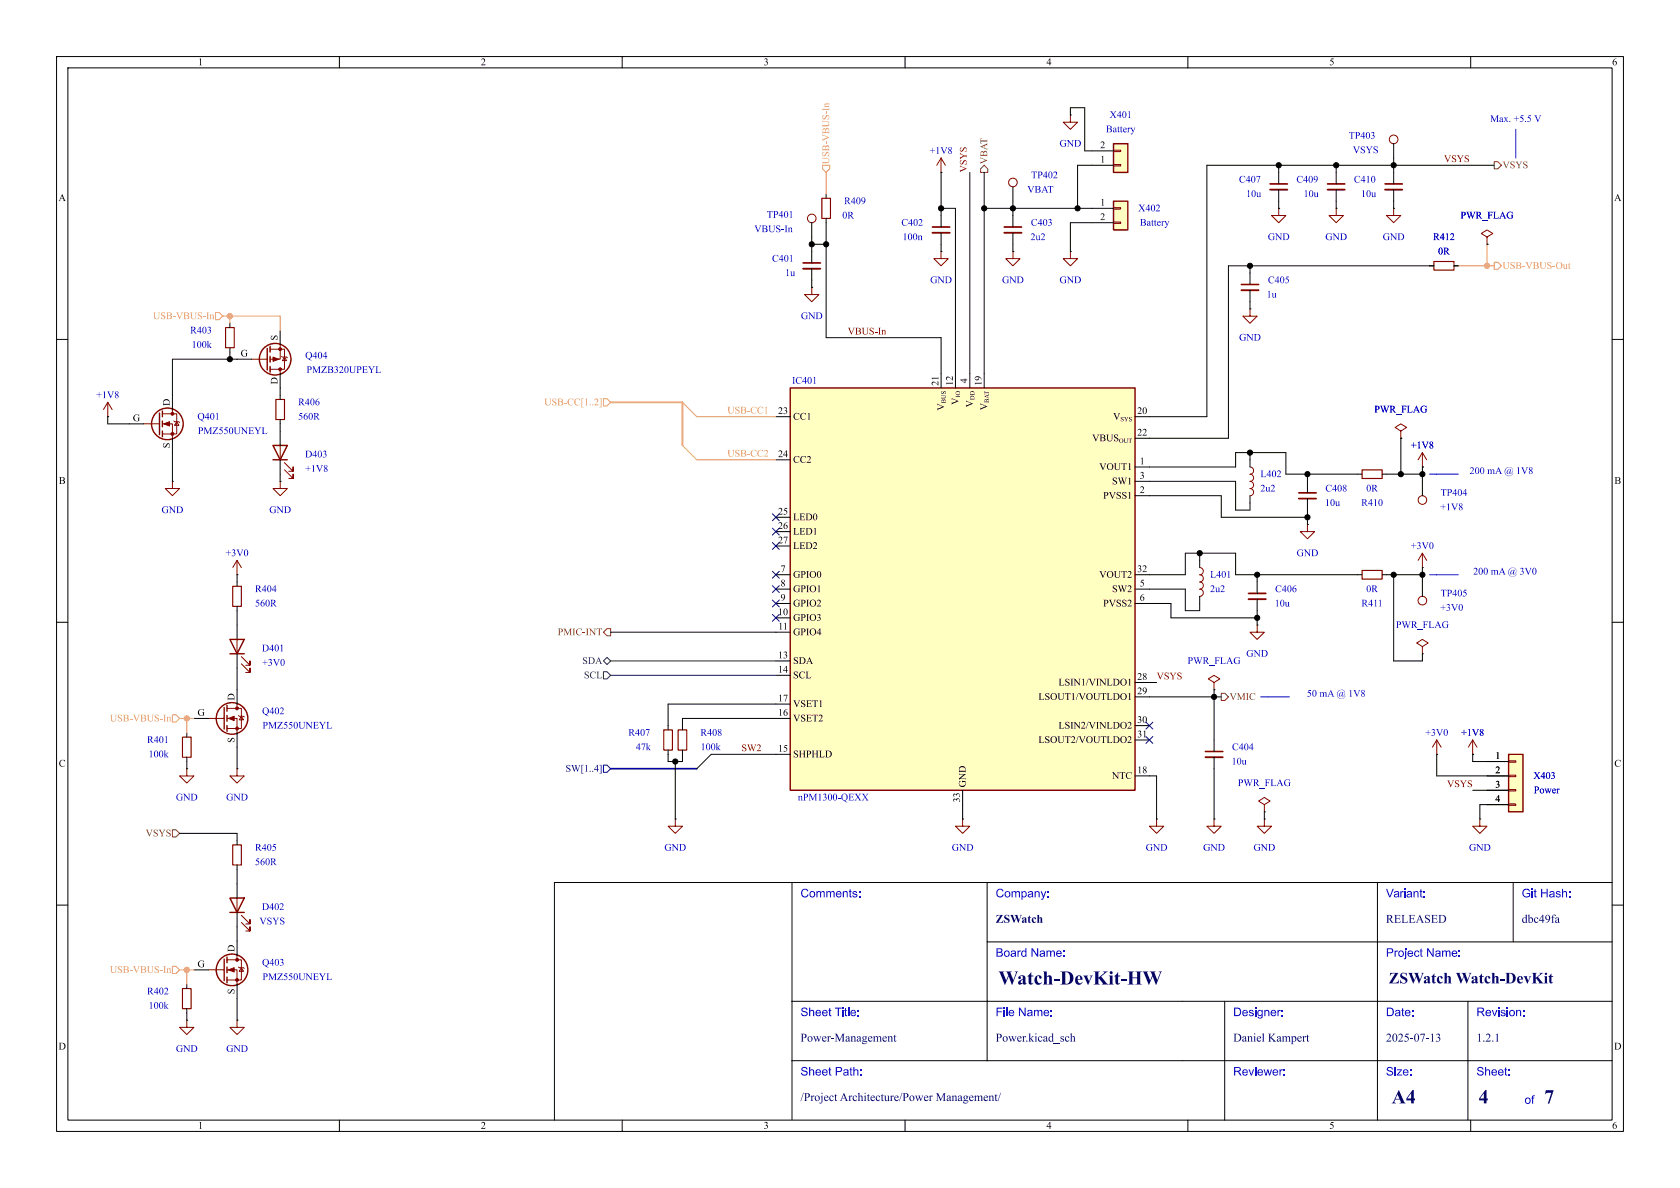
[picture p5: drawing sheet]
<svg xmlns="http://www.w3.org/2000/svg" width="297mm" height="210mm" viewBox="0 0 297 210" stroke-linecap="round" stroke-linejoin="round" font-family="sans-serif">
<g fill="none" stroke="#000" stroke-width=".18">
<path d="M10 10h277v190h-277zM12 12h273v186h-273zM60 10v2M110 10v2M160 10v2M210 10v2M260 10v2M143.5 39.4v2.5M166.4 38.1v2M226.1 36.8h.1M226.1 30.5v2M226.1 33.5v2.1"/>
<path d="M143.5 50.8h.1M166.4 44.5h.1M166.4 41.1v2.1M10 60h2M285 60h2M10 110h2M41.9 101.6h.1M41.9 102.9v.7M41.9 107.2v.8M41.9 110.5v2.5M41.9 115.6v2.5M222.2 102.9v2"/>
<path d="M222.2 105.9v2.1M251.5 102.9v2.5M285 110h2M140 156v42M174.5 156v31.5M243.5 156v42M267.5 156v10.5M285 156h-187v42M10 160h2M140 177h145M174.5 166.5h110.5M216.5 177v21"/>
<path d="M259.5 177v21M285 160h2M60 198v2M110 198v2M140 187.5h145M160 198v2M210 198v2M260 198v2"/>
</g>
<g fill="none" stroke="#840000" stroke-width=".18">
<path d="M226.1 36.8v1.3h1.2l-1.2 1.3-1.3-1.3h1.3M143.5 50.8v1.3h1.3l-1.3 1.2-1.3-1.2h1.3M166.4 44.5v1.2h1.2l-1.2 1.3-1.3-1.3h1.3M41.9 99.1l-.8 1.2M41.9 99.1l.8 1.2M41.9 99.1v2.5M41.9 113v2.6M42.7 117.3l1.5 1.6v-.8v.8h-.8M42.7 116.1l1.5 1.5v-.8v.8h-.8"/>
<circle cx="143.5" cy="38.6" r=".76"/>
<circle cx="251.5" cy="106.2" r=".76"/>
</g>
<path d="M224.5 32.5h3.1M164.8 40.1h3.1M220.7 104.9h3.1" fill="none" stroke="#840000" stroke-width=".3"/>
<path d="M224.5 33.5h3.1M164.8 41.1h3.1M220.7 105.9h3.1" fill="none" stroke="#840000" stroke-width=".33"/>
<path d="M40.6 113h2.6l-1.3 2.6zM40.6 115.6h2.6" fill="none" stroke="#840000" stroke-width=".25"/>
<path d="M41.1 103.6h1.6v3.6h-1.6z" fill="none" stroke="#840000" stroke-width=".2"/>
<path d="M266.7 133.4h2.5v10.1h-2.5z" fill="#ffffc2"/>
<g fill="none" stroke="#840000" stroke-width=".25">
<path d="M28.2 73v3.8M28.7 72.6v1.1M28.7 74.4v1M28.7 76.2v1M47.2 61.6v3.8M47.8 61.2v1M47.8 63v1M47.8 64.8v1M48.3 78.7h2.5l-1.3 2.6zM48.3 81.3h2.5M39.6 125.1v3.8M40.1 124.7v1"/>
<path d="M40.1 126.5v1M40.1 128.3v1M266.7 133.4h2.5v10.1h-2.5z"/>
<circle cx="29.6" cy="74.9" r="2.79"/>
<circle cx="48.6" cy="63.5" r="2.79"/>
<circle cx="41" cy="127" r="2.79"/>
</g>
<g fill="none" stroke="#840000" stroke-width=".18">
<path d="M189.2 20.3v1.3h1.3l-1.3 1.3-1.2-1.3h1.2M236.2 36.8v1.3h1.3l-1.3 1.3-1.3-1.3h1.3M246.4 36.8v1.3h1.2l-1.2 1.3-1.3-1.3h1.3M179.1 44.5v1.2h1.2l-1.2 1.3-1.3-1.3h1.3M221 54.6v1.3h1.2l-1.2 1.3-1.3-1.3h1.3M262.9 41.9l1-.6-1-.7-1 .7 1 .6v1.3M19 71.1l-.7 1.3M19 71.1l.8 1.3M19 71.1v2.6M25.4 74.9h2.8M28.7 73.2h2.5v3.5h-2.5M28.7 74.9h1.8v2.6"/>
<path d="M30.5 72.4v.8M30.7 74.4l.2 .1h.7l.1 .2M31.2 74.5l.4 .7h-.7zM44.4 63.5h2.8M47.8 61.7h2.5v3.6h-2.5M49.5 61v2.5h-1.7M49.5 65.3v.7M49.5 78.7v2.6M49.8 63l.1 .1h.8l.1 .1M50.3 63.1l.4 .7h-.8zM247.6 76.2l1.1-.6-1.1-.7-1 .7 1 .6v1.3M30.5 85.1v1.3h1.2l-1.2 1.2-1.3-1.2h1.3"/>
<path d="M49.5 85.1v1.3h1.3l-1.3 1.2-1.2-1.2h1.2M50.3 83.1l1.5 1.5v-.8v.8h-.7M50.3 81.8l1.5 1.5v-.7v.7h-.7M231.1 92.7v1.3h1.3l-1.3 1.3-1.2-1.3h1.2M251.5 97.8l-.8 1.3M251.5 97.8l.7 1.3M251.5 97.8v2.5M222.2 110.5v1.3h1.3l-1.3 1.2-1.2-1.2h1.2M251.5 114.3l1-.6-1-.7-1.1 .7 1.1 .6v1.3M33 135.9v1.3h1.3l-1.3 1.2-1.3-1.2h1.3M36.8 127h2.8M40.1 125.2h2.6v3.6h-2.6"/>
<path d="M40.1 127h1.8v2.5M41.9 135.9v1.3h1.3l-1.3 1.2-1.3-1.2h1.3M41.9 124.5v.7M42.2 126.5l.1 .1h.8l.1 .1M42.7 126.6l.4 .7h-.8zM214.6 120.7l1-.7-1-.6-1 .6 1 .7v1.2M266.7 134.5h1.3v.2h-1.3zM266.7 137h1.3v.3h-1.3zM266.7 139.6h1.3v.2h-1.3zM214.6 144.8v1.3h1.3l-1.3 1.2-1.2-1.2h1.2M223.5 142.2l1-.6-1-.6-1 .6 1 .6v1.3M223.5 144.8v1.3h1.3l-1.3 1.2-1.3-1.2h1.3"/>
<path d="M261.6 144.8v1.3h1.3l-1.3 1.2-1.3-1.2h1.3M266.7 142.1h1.3v.3h-1.3zM41.9 180.3v1.3h1.3l-1.3 1.3-1.3-1.3h1.3"/>
<circle cx="179.1" cy="32.3" r=".76"/>
<circle cx="246.4" cy="24.6" r=".76"/>
<circle cx="251.5" cy="88.4" r=".76"/>
</g>
<g fill="none" stroke="#000" stroke-width=".18">
<path d="M179.1 33v2.6M189.2 20.3h.1M236.2 36.8h.1M236.2 30.5v2M236.2 33.5v2.1M246.4 36.8h.1M246.4 25.4v2.5M246.4 30.5v2M246.4 33.5v2.1M40.6 57.2v.7M49.5 58.4v2.6M143.5 44.5v2"/>
<path d="M143.5 47.5v2M179.1 44.5h.1M221 54.6h.1M252.7 47h.8M257 47h.8M262.9 43.2h.1M19 73.7h.1M22.9 74.9h2.5M30.5 69.9v2.5M30.5 77.5v2.5M40.6 61.5v.7M41.9 63.5h2.5"/>
<path d="M49.5 66v2.6M49.5 69.9v.7M49.5 74.2v.7M49.5 76.2v2.5M247.6 77.5h.1M30.5 85.1h.1M49.5 85.1h.1M49.5 81.3v2.5M231.1 92.7h.1M231.1 85.1v2M231.1 88.1v2.1M240 83.8h.8"/>
<path d="M244.3 83.8h.8M251.5 85.1v2.5M222.2 110.5h.1M240 101.6h.8M244.3 101.6h.8M251.5 115.6h.1M251.5 100.3h.1M33 135.9h.1M33 129.5v.8M33 133.9v.7M34.3 127h2.5M41.9 135.9h.1"/>
<path d="M41.9 121.9v2.6M41.9 129.5v2.6M214.6 121.9h.1M214.6 130.8v2M214.6 133.9v2M262.9 134.6h3.8M262.9 137.2h3.8M262.9 139.7h3.8M214.6 144.8h.1M223.5 143.5h.1M223.5 144.8h.1M261.6 144.8h.1"/>
<path d="M262.9 142.2h3.8M33 174v.8M33 178.3v.8M41.9 180.3h.1"/>
</g>
<path d="M234.7 32.5h3M244.9 32.5h3M142 46.5h3M229.6 87.1h3.1M213.1 132.8h3.1" fill="none" stroke="#840000" stroke-width=".3"/>
<path d="M234.7 33.5h3M244.9 33.5h3M142 47.5h3M229.6 88.1h3.1M213.1 133.9h3.1" fill="none" stroke="#840000" stroke-width=".33"/>
<g fill="#840000" stroke="#840000" stroke-width=".18">
<path d="M40.4 127l1-.4v.8z"/>
<path d="M29 74.9l1-.4v.8z"/>
<path d="M48.3 63.1l1 .4-1 .4z"/>
<circle cx="41.9" cy="125.2" r=".25"/>
<circle cx="41.9" cy="128.8" r=".25"/>
<circle cx="30.5" cy="73.2" r=".25"/>
<circle cx="30.5" cy="76.7" r=".25"/>
<circle cx="49.5" cy="65.3" r=".25"/>
<circle cx="49.5" cy="61.7" r=".25"/>
</g>
<path d="M39.9 57.9h1.5v3.6h-1.5zM253.5 46.2h3.5v1.6h-3.5zM48.8 70.6h1.5v3.6h-1.5zM240.8 83.1h3.5v1.5h-3.5zM240.8 100.8h3.5v1.6h-3.5zM32.3 130.3h1.5v3.6h-1.5zM32.3 174.8h1.5v3.5h-1.5z" fill="none" stroke="#840000" stroke-width=".2"/>
<path d="M139.7 68.6h61v71.1h-61z" fill="#ffffc2"/>
<path d="M139.7 68.6h61v71.1h-61z" fill="none" stroke="#840000" stroke-width=".25"/>
<g fill="none" stroke="#000" stroke-width=".18">
<path d="M179.1 38.1v2M179.1 41.1v2.1M200.7 82.6h2.5M200.7 85.1h2.5M200.7 87.6h2.5M221 81.3v1.3M221 87.6v1.3M137.2 101.6h2.5M137.2 104.1h2.5M137.2 106.7h2.5M200.7 104.1h2.5M200.7 106.7h2.5"/>
<path d="M120.6 128.3v.7M120.6 132.6v.8"/>
</g>
<g fill="#000">
<path d="M165.7 71.3l1.2 .6-1.2 .7v-.5l.2 .1 .7-.3-.7-.3-.2 .1zM166.4 69.2h.3l-.2 .2v.2l.2-.1a.28 .28 0 0 1 .3-.4 .28 .28 0 0 1 .2 .5h-.3a.18 .18 0 0 0 .3-.2 .18 .18 0 0 0-.3-.1l-.1 .1a.24 .24 0 0 1-.3 .2 .24 .24 0 0 1-.1-.4zM166.4 69.7l.5 .1a.3 .3 0 0 1 .3 .3 .3 .3 0 0 1-.3 .3l-.5 .1v-.3l.2 .1 .5-.1a.23 .23 0 0 0 0-.2 .23 .23 0 0 0-.2-.1l-.5 .1zM166.5 70.7l.3 .1 .1-.2a.23 .23 0 0 1 .2 .1 .23 .23 0 0 1 .1 .2v.4l-.2-.1h-.5l-.1 .1v-.3l.1 .1 .6-.1-.1-.3-.2 .3-.2-.2-.2 .2zM168.3 70.3l1.2 .6-1.2 .7v-.5l.1 .1 .8-.3-.8-.3-.1 .1zM169.1 69.2a.39 .39 0 0 1 .6 .1 .39 .39 0 0 1-.3 .6 .39 .39 0 0 1-.4-.4 .34 .34 0 0 0 .4 .3 .34 .34 0 0 0 .2-.5h-.4l-.2 .2zM169 69.9l.1 .1h.5l.1-.1v.4l-.1-.1h-.6v.1zM173.3 71.3l1.2 .6-1.2 .6v-.5l.2 .1 .8-.3-.8-.3-.2 .1zM174 69.1h.2l-.1 .3h.6l.1-.1v.3l-.1-.1h-.6l.1 .2h-.2zM174.1 70.6l.3 .1 .1-.1a.23 .23 0 0 1 .3 0 .23 .23 0 0 1 0 .3v.3l-.1-.1h-.6l-.1 .1v-.3l.1 .1 .7-.1-.2-.2-.2 .2-.2-.2-.2 .2zM174 70.1l.8-.4v.3h-.3v.2h.3v.3l-.7-.4 .4 .1v-.2zM196.8 73h.5l-.1 .2 .3 .7 .3-.7-.1-.2h.3l-.5 1.2z"/>
<path d="M198.2 73.8l.4-.1v.3l-.2-.3-.2 .1 .1 .2a.28 .28 0 0 1 .3 .3 .28 .28 0 0 1-.4 .2v-.3a.18 .18 0 0 0 .1 .3 .18 .18 0 0 0 .2-.3l-.3-.2zM198.7 73.7h.3l-.1 .1 .2 .3 .2-.3-.1-.1h.3l-.3 .5 .1 .3h-.4l.2-.3zM199.7 73.8l.3-.1v.3l-.2-.3-.1 .1 .1 .2a.28 .28 0 0 1 .3 .3 .28 .28 0 0 1-.5 .2v-.3a.18 .18 0 0 0 .2 .3 .18 .18 0 0 0 .1-.3l-.3-.2z"/>
</g>
<path d="M177.5 40.1h3.1" fill="none" stroke="#840000" stroke-width=".3"/>
<path d="M177.5 41.1h3.1" fill="none" stroke="#840000" stroke-width=".33"/>
<path d="M221 82.6a.64 .64 0 0 1 .6 .6 .64 .64 0 0 1-.6 .6 .64 .64 0 0 1 .6 .7 .64 .64 0 0 1-.6 .6 .64 .64 0 0 1 .6 .6 .64 .64 0 0 1-.6 .7 .64 .64 0 0 1 .6 .6 .64 .64 0 0 1-.6 .6" fill="none" stroke="#840000" stroke-width=".18"/>
<path d="M119.9 129h1.5v3.6h-1.5z" fill="none" stroke="#840000" stroke-width=".2"/>
<path d="M196.8 25.4h2.6v5.1h-2.6z" fill="#ffffc2"/>
<g fill="none" stroke="#840000" stroke-width=".25">
<path d="M196.8 25.4h2.6v5.1h-2.6zM39.6 169.5v3.9M40.1 169.2v1M40.1 170.9v1.1M40.1 172.7v1"/>
<circle cx="41" cy="171.4" r="2.79"/>
</g>
<g fill="none" stroke="#840000" stroke-width=".18">
<path d="M196.8 29.1h1.3v.2h-1.3zM196.8 26.5h1.3v.3h-1.3zM189.2 44.5v1.2h1.3l-1.3 1.3-1.2-1.3h1.2M251.5 80l-.8 1.3M251.5 80l.7 1.3M251.5 80v2.6M170.2 144.8v1.3h1.2l-1.2 1.2-1.3-1.2h1.3M204.5 144.8v1.3h1.2l-1.2 1.2-1.3-1.2h1.3M36.8 171.5h2.8M40.1 169.7h2.6v3.5h-2.6M40.1 171.5h1.8v2.5M41.9 168.9v.8"/>
<path d="M42.2 170.9l.1 .2h.8l.1 .1M42.7 171.1l.4 .6h-.8z"/>
</g>
<path d="M193 29.2h3.8M193 26.7h3.8M189.2 44.5h.1M251.5 82.6h.1M118.1 128.3v.7M118.1 132.6v.8M170.2 144.8h.1M204.5 144.8h.1M34.3 171.5h2.5M41.9 166.4v2.5M41.9 174v2.5" fill="none" stroke="#000" stroke-width=".18"/>
<path d="M117.3 129h1.6v3.6h-1.6z" fill="none" stroke="#840000" stroke-width=".2"/>
<g fill="#840000" stroke="#840000" stroke-width=".18">
<path d="M40.4 171.5l1-.4v.7z"/>
<circle cx="41.9" cy="169.7" r=".25"/>
<circle cx="41.9" cy="173.2" r=".25"/>
</g>
<path d="M196.8 35.6h2.6v5h-2.6z" fill="#ffffc2"/>
<path d="M196.8 35.6h2.6v5h-2.6zM40.6 158.8h2.6l-1.3 2.5zM40.6 161.3h2.6" fill="none" stroke="#840000" stroke-width=".25"/>
<g fill="none" stroke="#840000" stroke-width=".18">
<path d="M166.4 27.9l-.8 1.3M166.4 27.9l.7 1.3M166.4 27.9v2.6M196.8 36.7h1.3v.3h-1.3zM196.8 39.2h1.3v.3h-1.3zM212.1 100.3a.64 .64 0 0 1 .6 .7 .64 .64 0 0 1-.6 .6 .64 .64 0 0 1 .6 .6 .64 .64 0 0 1-.6 .7 .64 .64 0 0 1 .6 .6 .64 .64 0 0 1-.6 .6M212.1 104.1a.64 .64 0 0 1 .6 .7 .64 .64 0 0 1-.6 .6M254 130.8l-.8 1.3M254 130.8l.8 1.3M254 130.8v2.6M260.3 130.8l-.7 1.3M260.3 130.8l.8 1.3"/>
<path d="M260.3 130.8v2.6M41.9 158.8v2.5M119.4 144.8v1.3h1.2l-1.2 1.2-1.3-1.2h1.3M42.7 163.1l1.5 1.5v-.8v.8h-.8M42.7 161.8l1.5 1.5v-.7v.7h-.8M33 180.3v1.3h1.3l-1.3 1.3-1.3-1.3h1.3"/>
</g>
<g fill="none" stroke="#000" stroke-width=".18">
<path d="M146 34.3v.8M146 38.6v21.1h20.4v6.3M166.4 30.5h.1M166.4 36.8h2.5v29.2M166.4 30.5v7.6M171.4 30.5v35.5M174 36.8h22.8M174 30.5v35.5M179.1 35.6v2.5M189.2 20.3v-1.2h2.6v7.6h1.2M193 29.2h-2.5v7.6M196.8 39.4h-7.6v5.1"/>
<path d="M226.1 29.2v1.3M226.1 35.6v1.2M236.2 29.2v1.3M236.2 35.6v1.2M246.4 27.9v2.6M246.4 35.6v1.2M264.2 29.2h-50.8v44.5h-10.2M143.5 41.9v2.6M143.5 49.5v1.3M143.5 43.2h2.5M166.4 43.2v1.3M179.1 43.2v1.3"/>
<path d="M221 47v3.3M221 51.3v3.3M253.5 47h-36.3v30.5h-14M257 47h.8M262.9 43.2h.1M19 73.7v1.2h3.9M40.6 62.2v1.3M41.9 63.5h-11.4v6.4M49.5 68.6v1.3M49.5 74.9v1.3M247.6 77.5h.1M247.6 77.5v6.3"/>
<path d="M30.5 80v5.1M49.5 83.8v1.3M203.2 85.1h15.2v5.1h2.6v-1.3M203.2 82.6h15.2v-2.6h8.9v3.8h12.7M203.2 87.6h12.7v3.8h15.2M212.1 97.8v2.5M221 80v1.3M231.1 83.8v1.3M231.1 90.2v2.5M245.1 83.8h6.4M251.5 82.6h.1M251.5 82.6v2.5"/>
<path d="M41.9 101.6v1.3M41.9 108v2.5M41.9 118.1v3.8M107.9 111.8h29.3M203.2 104.1h6.3v3.9h2.6v-2.6M203.2 101.6h6.3v-3.8h8.9v3.8h21.6M203.2 106.7h3.8v2.5h15.2M222.2 101.6v1.3M222.2 108v2.5M245.1 101.6h6.4M246.4 101.6v15.2h5.1v-1.2M251.5 100.3v2.6"/>
<path d="M33 134.6v1.3M41.9 132.1v3.8M118.1 133.4v1.2h2.5v-1.2M119.4 134.6v10.2M137.2 127h-16.6v1.3M137.2 124.5h-19.1v3.8M137.2 133.4h-11.5l-2.5 2.5M203.2 120.7h1.3M203.2 123.2h12.7M203.2 137.2h1.3v7.6M214.6 121.9v8.9M214.6 135.9v8.9"/>
<path d="M254 133.4h.1M254 133.4v3.8h12.7M260.3 133.4h.1M260.3 139.7h6.4M260.3 133.4v1.2h6.4M31.7 147.3h10.2v2.1M41.9 152.9v5.9M119.4 144.8h.1M170.2 142.2v2.6M223.5 143.5v1.3M266.7 142.2h-5.1v2.6M33 179.1v1.2"/>
<path d="M41.9 161.3v5.1M41.9 176.5v3.8M33 180.3h.1"/>
</g>
<path d="M145.3 35.1h1.5v3.5h-1.5zM41.1 149.4h1.6v3.5h-1.6z" fill="none" stroke="#840000" stroke-width=".2"/>
<path d="M219.5 50.3h3" fill="none" stroke="#840000" stroke-width=".3"/>
<path d="M219.5 51.3h3" fill="none" stroke="#840000" stroke-width=".33"/>
<g fill="none" stroke="#000084" stroke-width=".18">
<path d="M136.6 95.9l1.2 1.2M136.6 93.4l1.2 1.2M136.6 90.8l1.2 1.2M137.8 95.9l-1.2 1.2M137.8 93.4l-1.2 1.2M137.8 90.8l-1.2 1.2M136.6 103.5l1.2 1.2M136.6 108.6l1.2 1.2M136.6 106.1l1.2 1.2M136.6 101l1.2 1.2M137.8 103.5l-1.2 1.2M137.8 108.6l-1.2 1.2"/>
<path d="M137.8 106.1l-1.2 1.2M137.8 101l-1.2 1.2M106.7 135.3h.6l.6 .6-.6 .6h-.6zM202.6 127.7l1.2 1.2M202.6 130.2l1.2 1.2M203.8 127.7l-1.2 1.2M203.8 130.2l-1.2 1.2"/>
</g>
<path d="M106.7 118.7h.6l.6 .7-.6 .6h-.6zM106.7 116.8l.6-.6 .6 .6-.6 .7zM107.9 116.8h29.3M107.9 119.4h29.3" fill="none" stroke="#004848" stroke-width=".18"/>
<g fill="none" stroke="#ffa049" stroke-width=".18">
<path d="M145.4 29.2h1.3v.6l-.7 .7-.6-.7zM146 30.5v3.8M38.1 55.2h.6l.7 .7-.7 .6h-.6zM39.4 55.9h10.1v2.5M40.6 55.9v1.3M257.8 47h6.4M262.9 43.2v3.8M264.2 46.4h.6l.6 .6-.6 .6h-.6zM106.7 70.5h.6l.6 .6-.6 .7h-.6zM120.6 71.1l2.6 2.6h14M120.6 78.7l2.6 2.6h14M30.5 126.4h.6l.6 .6-.6 .6h-.6z"/>
<path d="M31.7 127h2.6M33 127v2.5M30.5 170.8h.6l.6 .7-.6 .6h-.6zM31.7 171.5h2.6M33 171.5v2.5"/>
</g>
<path d="M174 29.2l.6 .6v.7h-1.2v-.7zM264.2 28.6h.6l.6 .6-.6 .6h-.6zM107.3 111.1h.6v1.3h-.6l-.6-.6zM215.9 122.6h.6l.7 .6-.7 .6h-.6zM30.5 146.7h.6l.6 .6-.6 .7h-.6z" fill="none" stroke="#725600" stroke-width=".18"/>
<path d="M268 22.9v5M252.7 83.8h5.1M252.7 101.6h5.1M222.9 123.2h5.1" fill="none" stroke="#0000c2" stroke-width=".18"/>
<path d="M107.9 135.9h15.3" fill="none" stroke="#000084" stroke-width=".3"/>
<path d="M107.9 71.1h12.7v7.6" fill="none" stroke="#ffa049" stroke-width=".3"/>
<g fill="#000" stroke="#000" stroke-width=".18">
<circle cx="166.4" cy="36.8" r=".46"/>
<circle cx="174" cy="36.8" r=".46"/>
<circle cx="179.1" cy="36.8" r=".46"/>
<circle cx="190.5" cy="36.8" r=".46"/>
<circle cx="226.1" cy="29.2" r=".46"/>
<circle cx="236.2" cy="29.2" r=".46"/>
<circle cx="246.4" cy="29.2" r=".46"/>
<circle cx="143.5" cy="43.2" r=".46"/>
<circle cx="146" cy="43.2" r=".46"/>
<circle cx="221" cy="47" r=".46"/>
<circle cx="40.6" cy="63.5" r=".46"/>
<circle cx="212.1" cy="97.8" r=".46"/>
<circle cx="221" cy="80" r=".46"/>
<circle cx="231.1" cy="83.8" r=".46"/>
<circle cx="231.1" cy="91.4" r=".46"/>
<circle cx="247.6" cy="83.8" r=".46"/>
<circle cx="251.5" cy="83.8" r=".46"/>
<circle cx="222.2" cy="109.2" r=".46"/>
<circle cx="222.2" cy="101.6" r=".46"/>
<circle cx="246.4" cy="101.6" r=".46"/>
<circle cx="251.5" cy="101.6" r=".46"/>
<circle cx="119.4" cy="134.6" r=".46"/>
<circle cx="214.6" cy="123.2" r=".46"/>
</g>
<g fill="#ffa049" stroke="#ffa049" stroke-width=".18">
<circle cx="33" cy="171.5" r=".46"/>
<circle cx="33" cy="127" r=".46"/>
<circle cx="40.6" cy="55.9" r=".46"/>
<circle cx="262.9" cy="47" r=".46"/>
</g>
<g font-size="3.5" fill="#00007f">
<text x="176.5" y="174.9">Watch-DevKit-HW</text>
<text x="246" y="195.9">A4</text>
<text x="261.4" y="196">4</text>
<text x="273" y="196">7</text>
</g>
<text font-size="2.8" fill="#00007f" x="245.5" y="174.6">ZSWatchWatch-DevKit</text>
<g font-size="2.1" fill="#00f">
<text x="141.5" y="159.2">Comments:</text>
<text x="176" y="159.2">Company:</text>
<text x="245" y="159.2">Variant:</text>
<text x="269" y="159.2">Git Hash:</text>
<text x="176" y="169.7">Board Name:</text>
<text x="245" y="169.7">Project Name:</text>
<text x="141.5" y="180.2">Sheet Title:</text>
<text x="176" y="180.2">File Name:</text>
<text x="218" y="180.2">Designer:</text>
<text x="245" y="180.2">Date:</text>
<text x="261" y="180.2">Revision:</text>
<text x="141.5" y="190.7">Sheet Path:</text>
<text x="218" y="190.7">Reviewer:</text>
<text x="245" y="190.7">Size:</text>
<text x="261" y="190.7">Sheet:</text>
<text x="269.5" y="195.7">of</text>
</g>
<g font-size="2.1" fill="#00007f">
<text x="176" y="163.7">ZSWatch</text>
<text x="245" y="163.7">RELEASED</text>
<text x="269" y="163.7">dbc49fa</text>
<text x="141.5" y="184.7">Power-Management</text>
<text x="176" y="184.7">Power.kicad_sch</text>
<text x="218" y="184.7">DanielKampert</text>
<text x="245" y="184.7">2025-07-13</text>
<text x="261" y="184.7">1.2.1</text>
<text x="141.5" y="195.2">/ProjectArchitecture/PowerManagement/</text>
</g>
<g font-size="1.8">
<text x="35" y="12">1</text>
<text x="85" y="12">2</text>
<text x="135" y="12">3</text>
<text x="185" y="12">4</text>
<text x="235" y="12">5</text>
<text x="285" y="12">6</text>
<text x="194.5" y="29">1</text>
<text x="194.5" y="26.4">2</text>
<text x="10.3" y="36">A</text>
<text x="194.5" y="36.6">1</text>
<text x="194.5" y="39.1">2</text>
<text x="285.3" y="36">A</text>
<text x="42.5" y="63.2">G</text>
<text x="49.3" y="60.2" transform="rotate(-90 49.3 60.2)">S</text>
<text x="30.2" y="71.8" transform="rotate(-90 30.2 71.8)">D</text>
<text x="49.3" y="68" transform="rotate(-90 49.3 68)">D</text>
<text x="166.1" y="68.2" transform="rotate(-90 166.1 68.2)">21</text>
<text x="168.7" y="68.2" transform="rotate(-90 168.7 68.2)">12</text>
<text x="171.2" y="67.8" transform="rotate(-90 171.2 67.8)">4</text>
<text x="173.7" y="68.2" transform="rotate(-90 173.7 68.2)">19</text>
<text x="23.5" y="74.7">G</text>
<text x="137.5" y="73.4">23</text>
<text x="140.2" y="74.6">CC1</text>
<text x="172.4" y="72" transform="rotate(-90 172.4 72)">V_{DD}</text>
<text x="201" y="73.4">20</text>
<text x="201" y="77.2">22</text>
<text x="30.2" y="79.2" transform="rotate(-90 30.2 79.2)">S</text>
<text x="137.5" y="81">24</text>
<text x="140.2" y="82.3">CC2</text>
<text x="193.1" y="78.5">VBUS_{OUT}</text>
<text x="194.3" y="83.5">VOUT1</text>
<text x="201.5" y="82.3">1</text>
<text x="10.4" y="86">B</text>
<text x="195" y="88.6">PVSS1</text>
<text x="196.6" y="86.1">SW1</text>
<text x="201.5" y="84.8">3</text>
<text x="201.5" y="87.4">2</text>
<text x="285.4" y="86">B</text>
<text x="137.5" y="91.2">25</text>
<text x="137.5" y="93.7">26</text>
<text x="140.2" y="92.4">LED0</text>
<text x="140.2" y="95">LED1</text>
<text x="137.5" y="96.3">27</text>
<text x="138" y="101.3">7</text>
<text x="140.2" y="97.5">LED2</text>
<text x="201" y="101.3">32</text>
<text x="138" y="103.9">8</text>
<text x="138" y="106.4">9</text>
<text x="140.2" y="102.6">GPIO0</text>
<text x="140.2" y="105.1">GPIO1</text>
<text x="140.2" y="107.7">GPIO2</text>
<text x="194.3" y="102.6">VOUT2</text>
<text x="195" y="107.7">PVSS2</text>
<text x="196.6" y="105.1">SW2</text>
<text x="201.5" y="103.9">5</text>
<text x="201.5" y="106.4">6</text>
<text x="137.5" y="109">10</text>
<text x="137.6" y="111.5">11</text>
<text x="140.2" y="110.2">GPIO3</text>
<text x="140.2" y="112.7">GPIO4</text>
<text x="137.5" y="116.6">13</text>
<text x="137.5" y="119.1">14</text>
<text x="140.2" y="117.8">SDA</text>
<text x="41.7" y="123.8" transform="rotate(-90 41.7 123.8)">D</text>
<text x="137.5" y="124.2">17</text>
<text x="140.2" y="120.4">SCL</text>
<text x="140.2" y="125.4">VSET1</text>
<text x="183.6" y="124.2">LSOUT1/VOUTLDO1</text>
<text x="187.1" y="121.6">LSIN1/VINLDO1</text>
<text x="201" y="120.4">28</text>
<text x="201" y="122.9">29</text>
<text x="34.9" y="126.7">G</text>
<text x="41.7" y="131.3" transform="rotate(-90 41.7 131.3)">S</text>
<text x="137.5" y="126.7">16</text>
<text x="140.2" y="128">VSET2</text>
<text x="183.6" y="131.8">LSOUT2/VOUTLDO2</text>
<text x="187.1" y="129.3">LSIN2/VINLDO2</text>
<text x="201" y="128">30</text>
<text x="201" y="130.6">31</text>
<text x="10.4" y="136">C</text>
<text x="137.5" y="133.1">15</text>
<text x="140.2" y="134.3">SHPHLD</text>
<text x="201" y="136.9">18</text>
<text x="264.4" y="134.4">1</text>
<text x="264.4" y="136.9">2</text>
<text x="285.4" y="136">C</text>
<text x="169.9" y="141.9" transform="rotate(-90 169.9 141.9)">33</text>
<text x="171.2" y="139.2" transform="rotate(-90 171.2 139.2)">GND</text>
<text x="196.6" y="138.1">NTC</text>
<text x="264.4" y="139.4">3</text>
<text x="264.4" y="142">4</text>
<text x="34.9" y="171.2">G</text>
<text x="41.7" y="168.3" transform="rotate(-90 41.7 168.3)">D</text>
<text x="41.7" y="175.8" transform="rotate(-90 41.7 175.8)">S</text>
<text x="10.3" y="186">D</text>
<text x="285.3" y="186">D</text>
<text x="35" y="200">1</text>
<text x="85" y="200">2</text>
<text x="135" y="200">3</text>
<text x="185" y="200">4</text>
<text x="235" y="200">5</text>
<text x="285" y="200">6</text>
</g>
<g font-size="1.8" fill="#0000c2">
<text x="195.5" y="23.8">Battery</text>
<text x="196.1" y="21.3">X401</text>
<text x="263.4" y="22">Max. +5.5V</text>
<text x="164.3" y="27.7">+1V8</text>
<text x="187.3" y="26.4">GND</text>
<text x="238.4" y="25">TP403</text>
<text x="239.2" y="27.5">VSYS</text>
<text x="181.6" y="34.5">VBAT</text>
<text x="182.3" y="32">TP402</text>
<text x="219" y="32.7">C407</text>
<text x="220.3" y="35.3">10u</text>
<text x="229.2" y="32.7">C409</text>
<text x="230.5" y="35.3">10u</text>
<text x="239.4" y="32.7">C410</text>
<text x="240.6" y="35.3">10u</text>
<text x="133.3" y="41.5">VBUS-In</text>
<text x="135.6" y="39">TP401</text>
<text x="148.9" y="39.1">0R</text>
<text x="149.2" y="36.5">R409</text>
<text x="159.3" y="40.4">C402</text>
<text x="182.2" y="40.4">C403</text>
<text x="201.2" y="37.8">X402</text>
<text x="201.5" y="40.4">Battery</text>
<text x="258.2" y="39.1">PWR_FLAG</text>
<text x="136.5" y="46.7">C401</text>
<text x="159.6" y="42.9">100n</text>
<text x="182.2" y="42.9">2u2</text>
<text x="224.1" y="42.9">GND</text>
<text x="234.3" y="42.9">GND</text>
<text x="244.5" y="42.9">GND</text>
<text x="253.3" y="42.9">R412</text>
<text x="254.2" y="45.4">0R</text>
<text x="138.8" y="49.3">1u</text>
<text x="164.4" y="50.5">GND</text>
<text x="177.1" y="50.5">GND</text>
<text x="187.3" y="50.5">GND</text>
<text x="223.9" y="53.1">1u</text>
<text x="224.2" y="50.5">C405</text>
<text x="33.6" y="59.4">R403</text>
<text x="141.6" y="56.9">GND</text>
<text x="33.9" y="61.9">100k</text>
<text x="54" y="63.9">Q404</text>
<text x="219.1" y="60.7">GND</text>
<text x="17" y="70.8">+1V8</text>
<text x="54.2" y="66.4">PMZB320UPEYL</text>
<text x="140" y="68.3">IC401</text>
<text x="34.9" y="74.6">Q401</text>
<text x="35" y="77.2">PMZ550UNEYL</text>
<text x="52.7" y="72.1">R406</text>
<text x="52.7" y="74.6">560R</text>
<text x="243" y="73.4">PWR_FLAG</text>
<text x="53.9" y="81.3">D403</text>
<text x="54" y="83.9">+1V8</text>
<text x="249.4" y="79.7">+1V8</text>
<text x="222.8" y="87.3">2u2</text>
<text x="222.8" y="84.8">L402</text>
<text x="234.2" y="89.9">10u</text>
<text x="234.3" y="87.4">C408</text>
<text x="240.6" y="89.9">R410</text>
<text x="241.5" y="87.3">0R</text>
<text x="254.7" y="88.1">TP404</text>
<text x="259.8" y="84.2">200mA @1V8</text>
<text x="28.6" y="91.2">GND</text>
<text x="47.6" y="91.2">GND</text>
<text x="254.6" y="90.6">+1V8</text>
<text x="39.9" y="98.8">+3V0</text>
<text x="229.2" y="98.8">GND</text>
<text x="249.4" y="97.5">+3V0</text>
<text x="45.1" y="105.1">R404</text>
<text x="45.1" y="107.7">560R</text>
<text x="213.9" y="105.1">2u2</text>
<text x="213.9" y="102.6">L401</text>
<text x="225.4" y="107.7">10u</text>
<text x="225.4" y="105.1">C406</text>
<text x="240.7" y="107.7">R411</text>
<text x="241.5" y="105.1">0R</text>
<text x="254.7" y="105.9">TP405</text>
<text x="260.4" y="102">200mA @3V0</text>
<text x="246.8" y="111.5">PWR_FLAG</text>
<text x="254.6" y="108.4">+3V0</text>
<text x="46.3" y="115.6">D401</text>
<text x="46.3" y="118.1">+3V0</text>
<text x="209.9" y="117.8">PWR_FLAG</text>
<text x="220.3" y="116.6">GND</text>
<text x="231" y="123.6">50mA @1V8</text>
<text x="26" y="131.8">R401</text>
<text x="46.3" y="126.7">Q402</text>
<text x="46.4" y="129.3">PMZ550UNEYL</text>
<text x="111.1" y="130.5">R407</text>
<text x="123.8" y="130.5">R408</text>
<text x="252" y="130.5">+3V0</text>
<text x="258.3" y="130.5">+1V8</text>
<text x="26.3" y="134.3">100k</text>
<text x="112.4" y="133.1">47k</text>
<text x="123.9" y="133.1">100k</text>
<text x="217.7" y="135.6">10u</text>
<text x="217.8" y="133.1">C404</text>
<text x="31.1" y="142">GND</text>
<text x="40" y="142">GND</text>
<text x="141.1" y="142">nPM1300-QEXX</text>
<text x="218.8" y="139.4">PWR_FLAG</text>
<text x="271.1" y="138.1">X403</text>
<text x="271.2" y="140.7">Power</text>
<text x="45.1" y="150.8">R405</text>
<text x="45.1" y="153.4">560R</text>
<text x="117.5" y="150.8">GND</text>
<text x="168.3" y="150.8">GND</text>
<text x="202.5" y="150.8">GND</text>
<text x="212.7" y="150.8">GND</text>
<text x="221.6" y="150.8">GND</text>
<text x="259.7" y="150.8">GND</text>
<text x="46.3" y="161.3">D402</text>
<text x="45.9" y="163.9">VSYS</text>
<text x="46.3" y="171.2">Q403</text>
<text x="46.4" y="173.7">PMZ550UNEYL</text>
<text x="26" y="176.2">R402</text>
<text x="26.3" y="178.8">100k</text>
<text x="31.1" y="186.4">GND</text>
<text x="40" y="186.4">GND</text>
</g>
<g font-size="1.8" fill="#ffa049">
<text x="147" y="29" transform="rotate(-90 147 29)">USB-VBUS-In</text>
<text x="265.6" y="48">USB-VBUS-Out</text>
<text x="27.1" y="56.9">USB-VBUS-In</text>
<text x="96.2" y="72.1">USB-CC[1..2]</text>
<text x="128.6" y="73.3">USB-CC1</text>
<text x="128.6" y="80.9">USB-CC2</text>
<text x="19.4" y="128">USB-VBUS-In</text>
<text x="19.4" y="172.4">USB-VBUS-In</text>
</g>
<g font-size="1.8" fill="#725600">
<text x="175" y="29" transform="rotate(-90 175 29)">VBAT</text>
<text x="265.6" y="30.2">VSYS</text>
<text x="98.6" y="112.7">PMIC-INT</text>
<text x="217.4" y="124.2">VMIC</text>
<text x="25.7" y="148.3">VSYS</text>
</g>
<g font-size="1.8" fill="#840000">
<text x="255.3" y="28.9">VSYS</text>
<text x="171.1" y="30.5" transform="rotate(-90 171.1 30.5)">VSYS</text>
<text x="149.9" y="59.3">VBUS-In</text>
<text x="204.5" y="120.3">VSYS</text>
<text x="131.1" y="133">SW2</text>
<text x="255.8" y="139.4">VSYS</text>
</g>
<g font-size="1.8" fill="#004848">
<text x="102.9" y="117.8">SDA</text>
<text x="103.2" y="120.4">SCL</text>
</g>
<text font-size="1.8" fill="#000084" x="100" y="136.9">SW[1..4]</text>
</svg>
